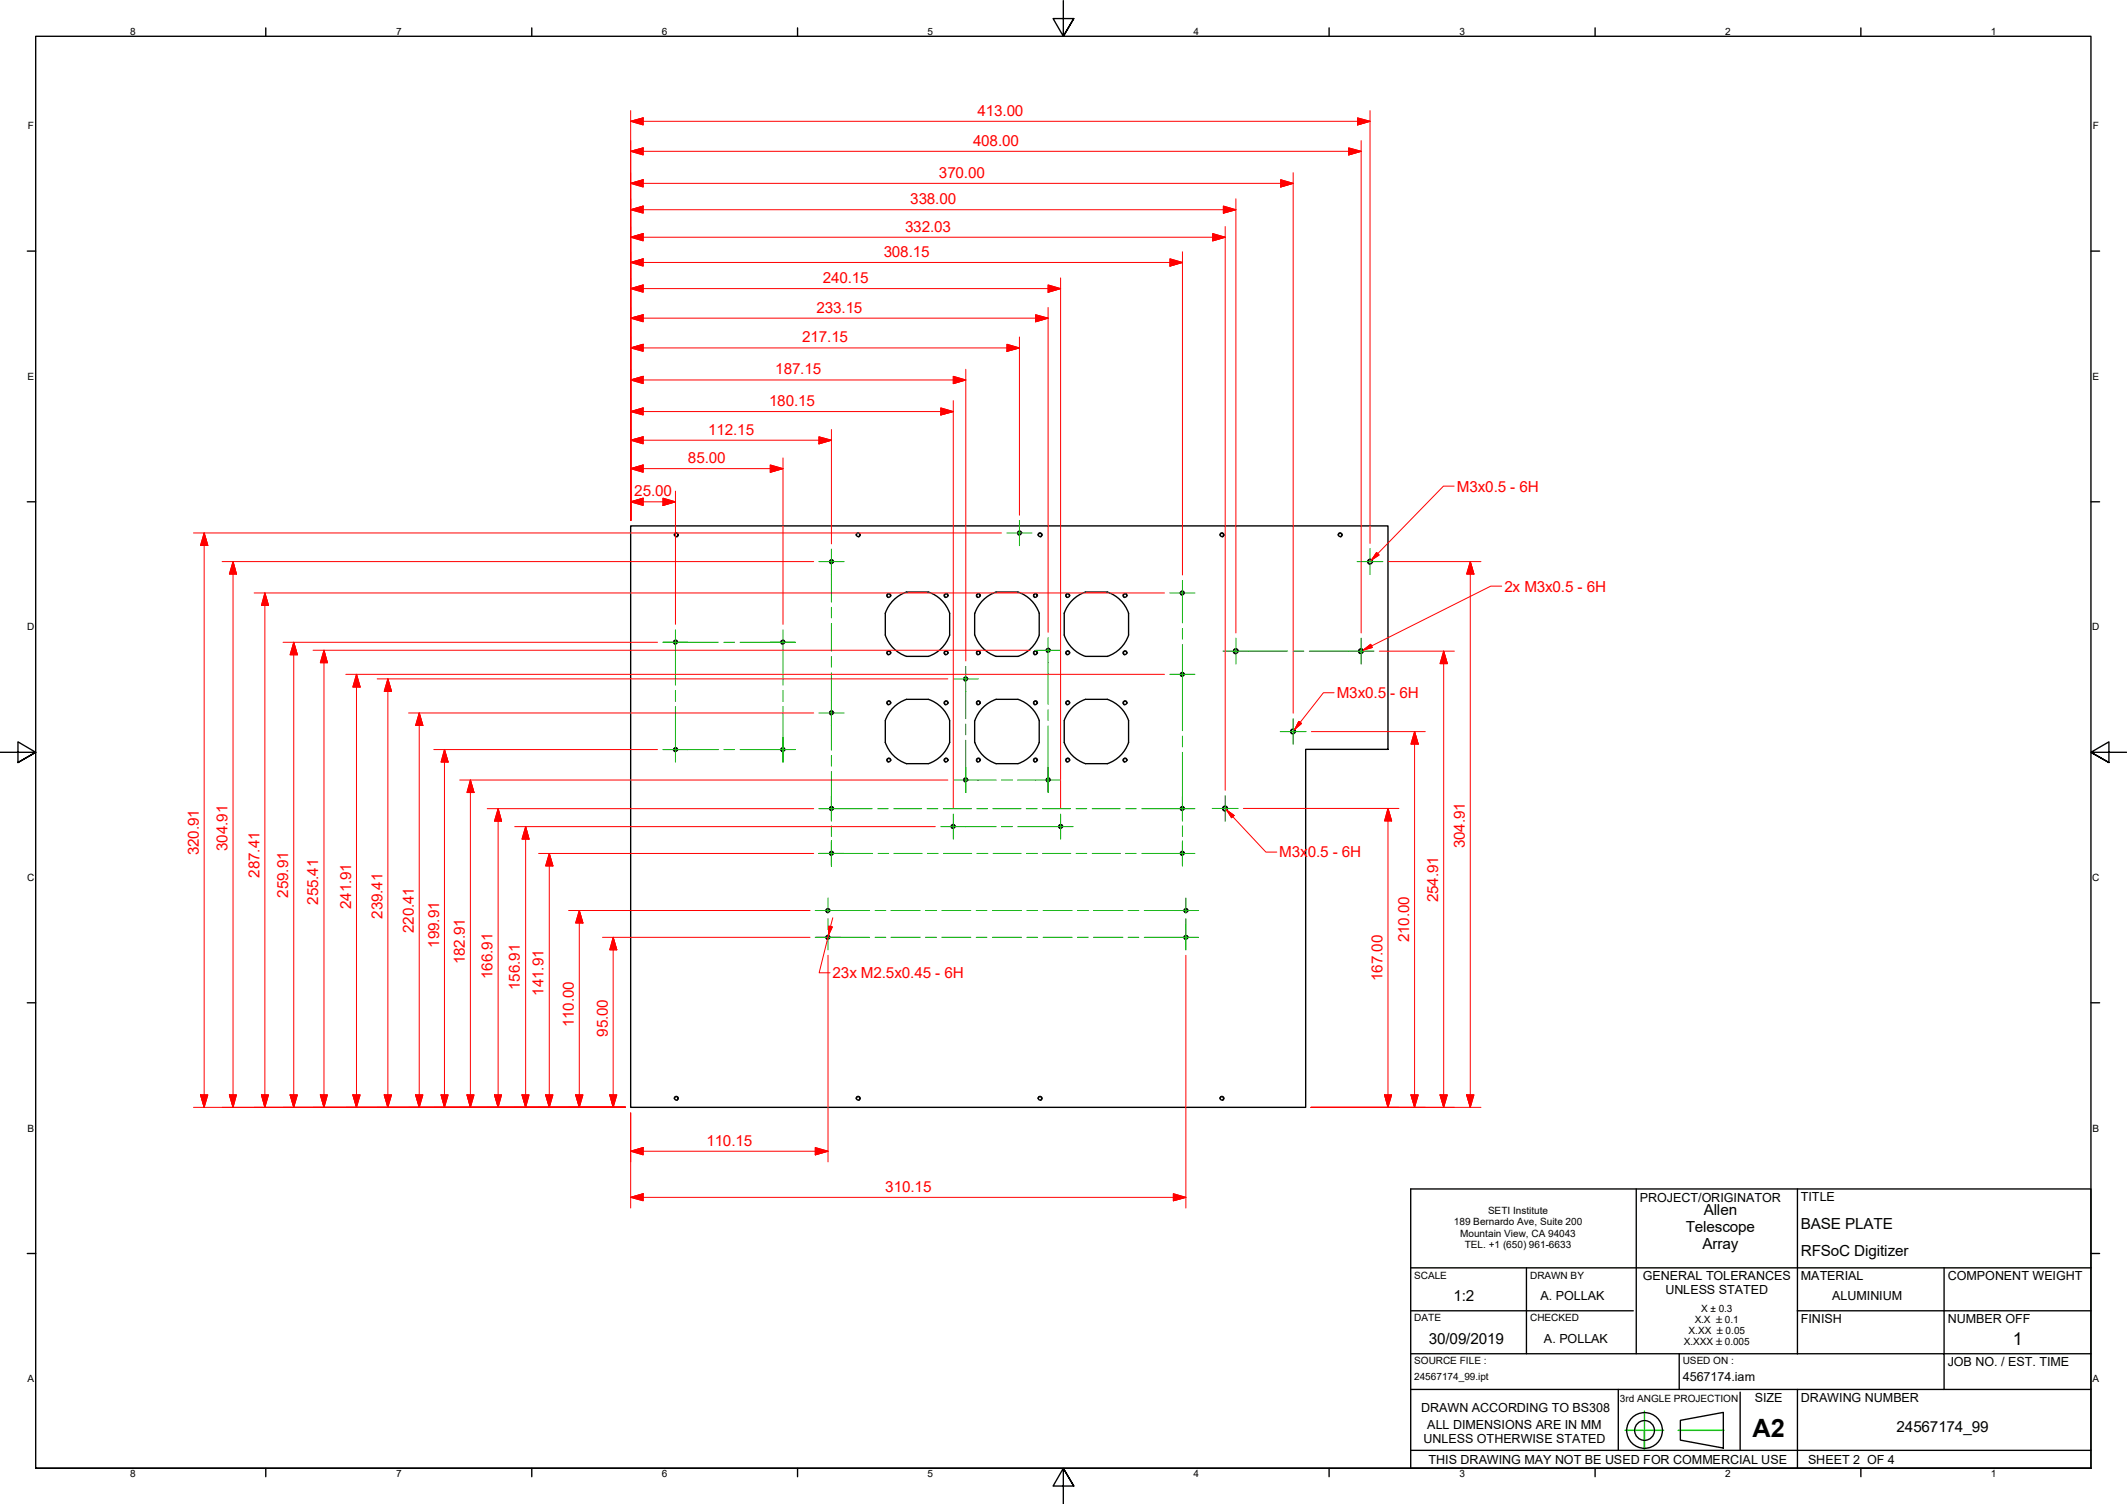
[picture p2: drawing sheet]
<svg xmlns="http://www.w3.org/2000/svg" width="594mm" height="420mm" viewBox="0 0 594 420" stroke-linecap="round" stroke-linejoin="round" font-family="sans-serif">
<!-- layer: Visible Edges(Design Office) -->
<g fill="none" stroke="#000" stroke-width=".38">
<path d="M176.1 146.9h211.6v62.4h-23v100.1h-188.6zM247.3 171.3a9.5 9.5 0 0 1 5.9-5.9h6.1a9.5 9.5 0 0 1 5.9 5.9M247.3 171.3v6.1a9.5 9.5 0 0 0 5.9 6h6.1a9.4 9.4 0 0 0 5.9-6v-6.1M272.2 171.3l.1 6.1a9.5 9.5 0 0 0 5.9 6M278.2 165.4h6.1M278.2 165.4a9.5 9.5 0 0 0-5.9 5.9M284.3 165.4a9.5 9.5 0 0 1 6 5.9M290.3 171.3v6.1a9.5 9.5 0 0 1-6 6M297.2 171.3v6.1a9.5 9.5 0 0 0 6 6h6.1M309.3 165.4a9.5 9.5 0 0 1 5.9 5.9M309.3 165.4h-6.1a9.5 9.5 0 0 0-6 5.9M315.2 171.3v6.1a9.5 9.5 0 0 1-5.9 6"/>
<path d="M278.2 195.4h6.1M278.2 183.4h6.1M278.2 195.4a9.5 9.5 0 0 0-5.9 5.9l-.1 6.1M284.3 195.4a9.5 9.5 0 0 1 6 5.9v6.1M309.3 195.4a9.5 9.5 0 0 1 5.9 5.9v6.1M309.3 195.4h-6.1a9.5 9.5 0 0 0-6 5.9v6.1M247.3 207.4a9.5 9.5 0 0 0 5.9 5.9h6.1a9.4 9.4 0 0 0 5.9-5.9M247.3 207.4v-6.1a9.5 9.5 0 0 1 5.9-5.9h6.1a9.5 9.5 0 0 1 5.9 5.9v6.1M272.3 207.4a9.5 9.5 0 0 0 5.9 5.9M278.2 213.3h6.1M290.3 207.4a9.5 9.5 0 0 1-6 5.9M297.2 207.4a9.5 9.5 0 0 0 6 5.9h6.1"/>
<path d="M315.2 207.4a9.5 9.5 0 0 1-5.9 5.9"/>
<circle cx="188.9" cy="149.4" r=".48"/>
<circle cx="232.3" cy="156.9" r=".48"/>
<circle cx="239.7" cy="149.4" r=".48"/>
<circle cx="284.8" cy="148.9" r=".48"/>
<circle cx="290.5" cy="149.4" r=".48"/>
<circle cx="341.3" cy="149.4" r=".48"/>
<circle cx="374.3" cy="149.4" r=".48"/>
<circle cx="382.7" cy="156.9" r=".6"/>
<circle cx="188.7" cy="179.4" r=".48"/>
<circle cx="218.7" cy="179.4" r=".48"/>
<circle cx="248.3" cy="166.4" r=".48"/>
<circle cx="264.3" cy="166.4" r=".48"/>
<circle cx="273.3" cy="166.4" r=".48"/>
<circle cx="289.2" cy="166.4" r=".48"/>
<circle cx="298.2" cy="166.4" r=".48"/>
<circle cx="314.2" cy="166.4" r=".48"/>
<circle cx="330.2" cy="165.7" r=".48"/>
<circle cx="232.3" cy="199.1" r=".48"/>
<circle cx="248.3" cy="182.4" r=".48"/>
<circle cx="248.3" cy="196.4" r=".48"/>
<circle cx="264.3" cy="182.4" r=".48"/>
<circle cx="264.3" cy="196.4" r=".48"/>
<circle cx="269.7" cy="189.7" r=".48"/>
<circle cx="273.3" cy="182.4" r=".48"/>
<circle cx="273.3" cy="196.4" r=".48"/>
<circle cx="289.2" cy="196.4" r=".48"/>
<circle cx="289.2" cy="182.4" r=".48"/>
<circle cx="292.8" cy="181.7" r=".48"/>
<circle cx="298.2" cy="196.4" r=".48"/>
<circle cx="298.2" cy="182.4" r=".48"/>
<circle cx="314.2" cy="196.4" r=".48"/>
<circle cx="314.2" cy="182.4" r=".48"/>
<circle cx="330.2" cy="188.4" r=".48"/>
<circle cx="345.2" cy="181.9" r=".6"/>
<circle cx="380.1" cy="181.9" r=".6"/>
<circle cx="188.7" cy="209.4" r=".48"/>
<circle cx="218.7" cy="209.4" r=".48"/>
<circle cx="248.3" cy="212.4" r=".48"/>
<circle cx="264.3" cy="212.4" r=".48"/>
<circle cx="269.7" cy="217.9" r=".48"/>
<circle cx="273.3" cy="212.4" r=".48"/>
<circle cx="289.2" cy="212.4" r=".48"/>
<circle cx="292.8" cy="217.9" r=".48"/>
<circle cx="298.2" cy="212.4" r=".48"/>
<circle cx="314.2" cy="212.4" r=".48"/>
<circle cx="361.2" cy="204.4" r=".6"/>
<circle cx="232.3" cy="225.9" r=".48"/>
<circle cx="232.3" cy="238.4" r=".48"/>
<circle cx="266.2" cy="230.9" r=".48"/>
<circle cx="296.3" cy="230.9" r=".48"/>
<circle cx="330.2" cy="238.4" r=".48"/>
<circle cx="330.2" cy="225.9" r=".48"/>
<circle cx="342.2" cy="225.9" r=".6"/>
<circle cx="231.2" cy="254.4" r=".48"/>
<circle cx="331.2" cy="254.4" r=".48"/>
<circle cx="231.2" cy="261.9" r=".48"/>
<circle cx="331.2" cy="261.9" r=".48"/>
<circle cx="188.9" cy="306.8" r=".48"/>
<circle cx="239.7" cy="306.8" r=".48"/>
<circle cx="290.5" cy="306.8" r=".48"/>
<circle cx="341.3" cy="306.8" r=".48"/>
</g>
<!-- layer: Threads(Design Office) -->
<g fill="none" stroke="#000" stroke-width=".28">
<path d="M188.3 149.5a.6 .6 0 0 1 .5-.7 .6 .6 0 0 1 .7 .5 .6 .6 0 0 1-.5 .7M232.8 157a.6 .6 0 0 0-.4-.7 .6 .6 0 0 0-.7 .5 .6 .6 0 0 0 .4 .7M239.1 149.5a.6 .6 0 0 1 .5-.7 .6 .6 0 0 1 .7 .5 .6 .6 0 0 1-.5 .7M285.4 149a.6 .6 0 0 0-.5-.7 .6 .6 0 0 0-.7 .5 .6 .6 0 0 0 .5 .7M289.9 149.5a.6 .6 0 0 1 .5-.7 .6 .6 0 0 1 .7 .5 .6 .6 0 0 1-.5 .7M340.7 149.5a.6 .6 0 0 1 .5-.7 .6 .6 0 0 1 .7 .5 .6 .6 0 0 1-.5 .7M373.7 149.5a.6 .6 0 0 1 .5-.7 .6 .6 0 0 1 .7 .5 .6 .6 0 0 1-.5 .7M383.4 157a.73 .73 0 0 0-.6-.8 .73 .73 0 0 0-.8 .6 .73 .73 0 0 0 .6 .8M189.3 179.5a.6 .6 0 0 0-.5-.7 .6 .6 0 0 0-.7 .5 .6 .6 0 0 0 .5 .7M219.3 179.5a.6 .6 0 0 0-.5-.7 .6 .6 0 0 0-.7 .5 .6 .6 0 0 0 .5 .7M248.8 166.5a.6 .6 0 0 0-.4-.7 .6 .6 0 0 0-.7 .5 .6 .6 0 0 0 .4 .7M264.8 166.5a.6 .6 0 0 0-.4-.7 .6 .6 0 0 0-.7 .5 .6 .6 0 0 0 .5 .7"/>
<path d="M273.9 166.5a.6 .6 0 0 0-.5-.7 .6 .6 0 0 0-.7 .5 .6 .6 0 0 0 .5 .7M289.8 166.5a.6 .6 0 0 0-.5-.7 .6 .6 0 0 0-.7 .5 .6 .6 0 0 0 .5 .7M298.8 166.5a.6 .6 0 0 0-.5-.7 .6 .6 0 0 0-.7 .5 .6 .6 0 0 0 .5 .7M314.8 166.5a.6 .6 0 0 0-.5-.7 .6 .6 0 0 0-.7 .5 .6 .6 0 0 0 .5 .7M330.8 165.8a.6 .6 0 0 0-.5-.7 .6 .6 0 0 0-.7 .5 .6 .6 0 0 0 .5 .7M232.8 199.3a.6 .6 0 0 0-.4-.7 .6 .6 0 0 0-.7 .4 .6 .6 0 0 0 .4 .7M248.8 182.5a.6 .6 0 0 0-.4-.7 .6 .6 0 0 0-.7 .5 .6 .6 0 0 0 .4 .7M248.8 196.5a.6 .6 0 0 0-.4-.7 .6 .6 0 0 0-.7 .4 .6 .6 0 0 0 .4 .7M264.8 196.5a.6 .6 0 0 0-.4-.7 .6 .6 0 0 0-.7 .4 .6 .6 0 0 0 .5 .7M264.8 182.5a.6 .6 0 0 0-.4-.7 .6 .6 0 0 0-.7 .5 .6 .6 0 0 0 .5 .7M270.3 189.8a.6 .6 0 0 0-.5-.7 .6 .6 0 0 0-.7 .5 .6 .6 0 0 0 .5 .7M273.9 182.5a.6 .6 0 0 0-.5-.7 .6 .6 0 0 0-.7 .5 .6 .6 0 0 0 .5 .7"/>
<path d="M273.9 196.5a.6 .6 0 0 0-.5-.7 .6 .6 0 0 0-.7 .4 .6 .6 0 0 0 .5 .7M289.8 196.5a.6 .6 0 0 0-.5-.7 .6 .6 0 0 0-.7 .4 .6 .6 0 0 0 .5 .7M289.8 182.5a.6 .6 0 0 0-.5-.7 .6 .6 0 0 0-.7 .5 .6 .6 0 0 0 .5 .7M293.4 181.8a.6 .6 0 0 0-.5-.7 .6 .6 0 0 0-.7 .5 .6 .6 0 0 0 .5 .7M298.8 196.5a.6 .6 0 0 0-.5-.7 .6 .6 0 0 0-.7 .4 .6 .6 0 0 0 .5 .7M298.8 182.5a.6 .6 0 0 0-.5-.7 .6 .6 0 0 0-.7 .5 .6 .6 0 0 0 .5 .7M314.8 182.5a.6 .6 0 0 0-.5-.7 .6 .6 0 0 0-.7 .5 .6 .6 0 0 0 .5 .7M314.8 196.5a.6 .6 0 0 0-.5-.7 .6 .6 0 0 0-.7 .4 .6 .6 0 0 0 .5 .7M330.8 188.5a.6 .6 0 0 0-.5-.7 .6 .6 0 0 0-.7 .5 .6 .6 0 0 0 .5 .7M345.9 182.1a.73 .73 0 0 0-.6-.9 .73 .73 0 0 0-.9 .6 .73 .73 0 0 0 .6 .9M380.9 182.1a.73 .73 0 0 0-.6-.9 .73 .73 0 0 0-.9 .6 .73 .73 0 0 0 .6 .9M189.3 209.5a.6 .6 0 0 0-.5-.7 .6 .6 0 0 0-.7 .5 .6 .6 0 0 0 .5 .7"/>
<path d="M219.3 209.5a.6 .6 0 0 0-.5-.7 .6 .6 0 0 0-.7 .5 .6 .6 0 0 0 .5 .7M248.8 212.5a.6 .6 0 0 0-.4-.7 .6 .6 0 0 0-.7 .4 .6 .6 0 0 0 .4 .7M264.8 212.5a.6 .6 0 0 0-.4-.7 .6 .6 0 0 0-.7 .4 .6 .6 0 0 0 .5 .7M270.3 218a.6 .6 0 0 0-.5-.7 .6 .6 0 0 0-.7 .5 .6 .6 0 0 0 .5 .7M273.9 212.5a.6 .6 0 0 0-.5-.7 .6 .6 0 0 0-.7 .4 .6 .6 0 0 0 .5 .7M289.8 212.5a.6 .6 0 0 0-.5-.7 .6 .6 0 0 0-.7 .4 .6 .6 0 0 0 .5 .7M293.4 218a.6 .6 0 0 0-.5-.7 .6 .6 0 0 0-.7 .5 .6 .6 0 0 0 .5 .7M298.8 212.5a.6 .6 0 0 0-.5-.7 .6 .6 0 0 0-.7 .4 .6 .6 0 0 0 .5 .7M314.8 212.5a.6 .6 0 0 0-.5-.7 .6 .6 0 0 0-.7 .4 .6 .6 0 0 0 .5 .7M361.9 204.5a.73 .73 0 0 0-.6-.9 .73 .73 0 0 0-.9 .6 .73 .73 0 0 0 .6 .9M232.8 238.5a.6 .6 0 0 0-.4-.7 .6 .6 0 0 0-.7 .5 .6 .6 0 0 0 .4 .7M232.8 226a.6 .6 0 0 0-.4-.7 .6 .6 0 0 0-.7 .5 .6 .6 0 0 0 .4 .7"/>
<path d="M266.8 231a.6 .6 0 0 0-.5-.7 .6 .6 0 0 0-.7 .5 .6 .6 0 0 0 .5 .7M296.9 231a.6 .6 0 0 0-.5-.7 .6 .6 0 0 0-.7 .5 .6 .6 0 0 0 .5 .7M330.8 226a.6 .6 0 0 0-.5-.7 .6 .6 0 0 0-.7 .5 .6 .6 0 0 0 .5 .7M330.8 238.5a.6 .6 0 0 0-.5-.7 .6 .6 0 0 0-.7 .5 .6 .6 0 0 0 .5 .7M342.9 226a.73 .73 0 0 0-.6-.8 .73 .73 0 0 0-.8 .6 .73 .73 0 0 0 .5 .8M231.8 254.5a.6 .6 0 0 0-.5-.7 .6 .6 0 0 0-.7 .5 .6 .6 0 0 0 .5 .7M331.8 254.5a.6 .6 0 0 0-.4-.7 .6 .6 0 0 0-.7 .5 .6 .6 0 0 0 .4 .7M231.8 262a.6 .6 0 0 0-.5-.7 .6 .6 0 0 0-.7 .5 .6 .6 0 0 0 .5 .7M331.8 262a.6 .6 0 0 0-.4-.7 .6 .6 0 0 0-.7 .5 .6 .6 0 0 0 .4 .7M188.3 306.9a.6 .6 0 0 1 .5-.7 .6 .6 0 0 1 .7 .5 .6 .6 0 0 1-.5 .7M239.1 306.9a.6 .6 0 0 1 .5-.7 .6 .6 0 0 1 .7 .5 .6 .6 0 0 1-.5 .7M289.9 306.9a.6 .6 0 0 1 .5-.7 .6 .6 0 0 1 .7 .5 .6 .6 0 0 1-.5 .7"/>
<path d="M340.7 306.9a.6 .6 0 0 1 .5-.7 .6 .6 0 0 1 .7 .5 .6 .6 0 0 1-.5 .7"/>
</g>
<!-- layer: Sketch Geometry(Design Office) -->
<g fill="none" stroke="#000" stroke-width=".38">
<path d="M74.2 7.8v2.3M148.5 7.8v2.3M222.8 7.8v2.3M297 .2v9.9l-2.9-4.9h5.8l-2.9 4.9 2.9-4.9M371.2 7.8v2.3M445.5 7.8v2.3M519.7 7.8v2.3M7.6 70.1h2.4M584 70.1h2.4M7.6 140.2h2.4M584 140.2h2.4M0 210.2h10l-5-3v5.8l5-2.8-5 2.8"/>
<path d="M594 210.2h-10l5-3v5.8l-5-2.8 5 2.8M7.6 280.1h2.4M584 280.1h2.4M394 332.1h190v78.1h-190zM457 332.1v46.1M502 332.1v46.1M7.6 350.2h2.4M394 354.2h190M426.3 354.2v24M543 354.2v24h41M584 350.2h2.4M394 366.2h62.2"/>
<path d="M394 378.2h108M469 378.2v10M502 366.2h82M502 378.2h41v10M394 388.2h190M452 388.2v17M459.3 399.6v5.3M469.3 396.8l12-2.2v9.9l-12-2.2zM486 388.9v16.3M502 388.2v22M10 410.2v-400.1h574v400.1h-574h574M74.2 410.2v2.3"/>
<path d="M148.5 410.2v2.3M222.8 410.2v2.3M299.9 415.1l-2.9-4.9 2.9 4.9h-5.8l2.9-4.9v10M371.2 410.2v2.3M394 405.2h190M445.5 410.2v2.3M519.7 410.2v2.3"/>
<circle cx="459.3" cy="399.6" r="5"/>
<circle cx="459.3" cy="399.6" r="2.76"/>
</g>
<path d="M453.8 399.6h10.9M459.3 394.2v10.7M468.7 399.6h12.8" fill="none" stroke="#0f0" stroke-width=".38"/>
<!-- layer: Center Mark(Design Office) -->
<g fill="none" stroke="#00b000" stroke-width=".28">
<path d="M228.7 156.9h7.1M281.2 148.9h7M284.7 145.4v7M379 156.9h7.3M382.7 153.3v7.2M185.2 179.4h7M215.1 179.4h7.1M326.7 165.7h7.1M345.2 178.3v7.2M380.2 178.3v7.2M228.7 199.2h7.1M266.3 189.7h6.9"/>
<path d="M289.2 181.7h7M326.7 188.4h7.1M185.2 209.4h7M218.7 205.9v7M269.7 214.4v7M292.7 214.4v7M357.6 204.4h7.2M361.2 200.8v7.2M228.7 238.4h7.1M232.2 222.4v7M232.2 234.8v7.2M266.3 227.4v7"/>
<path d="M296.2 227.4v7M330.3 222.4v7M330.3 234.9v7M338.6 225.8h7.2M342.2 222.2v7.3M227.7 254.4h7.1M327.7 254.4h7.1M331.2 258.4v6.9M227.7 261.9h7.1"/>
</g>
<!-- layer: Symbols(Design Office) -->
<path d="M406.1 135.8h-2.9l-20.1 20.6M384.5 154.3l.7 .7-2.1 1.4zM419.4 163.7h-3l-35.6 17.9M372.6 193.5h-3l-8 10.3M380.8 181.6l2-1.6 .5 .9zM362.8 201.5l.7 .6-1.9 1.7zM342.6 226.3l2.1 1.5-.7 .7zM342.6 226.3l11 11.7h3M231.5 258.7l1 .2-1.1 2.4zM232.6 256.4l-1.2 4.9M231.4 261.3l-2.6 10.5h3M231.4 261.3l-.3 1.2" fill="none" stroke="#f00" stroke-width=".28"/>
<g fill="#f00" stroke="#f00" stroke-width=".28">
<path d="M384.5 154.3l-1.4 2.1z"/>
<path d="M384.5 154.3l.7 .7-2.1 1.4z"/>
<path d="M380.8 181.6l2-1.6z"/>
<path d="M380.8 181.6l2-1.6 .5 .9z"/>
<path d="M362.8 201.5l-1.2 2.3z"/>
<path d="M362.8 201.5l.7 .6-1.9 1.7z"/>
<path d="M342.6 226.3l2.1 1.5z"/>
<path d="M342.6 226.3l2.1 1.5-.7 .7z"/>
<path d="M231.5 258.7l-.1 2.6z"/>
<path d="M231.5 258.7l1 .2-1.1 2.4z"/>
</g>
<!-- layer: Centerline(Design Office) -->
<g fill="none" stroke="#00b000" stroke-width=".28">
<path d="M232.2 153.4v14.8M185.2 179.4h15.5M188.7 175.9v15.5M202.2 179.4h3M206.7 179.4h15.5M218.7 175.9v15.5M232.2 169.7v2.9M232.2 174.2v7.7M292.7 178.2v18.6M330.3 162.2v11.8M330.3 175.6v2.9M188.7 192.9v3"/>
<path d="M188.7 197.4v15.5M218.7 192.9v3M218.7 197.4v15.5M232.2 183.4v3M232.2 187.9v21.6M269.7 186.2v14.6M292.7 198.3v3M330.3 180.1v24M341.6 181.9h18.1M361.2 181.9h3M365.7 181.9h18.1M185.2 209.4h15.5"/>
<path d="M202.2 209.4h3M206.7 209.4h15.5M232.2 211.1v2.9M232.2 215.6v13.6M266.3 217.9h12M269.7 202.3v3M269.7 206.8v14.6M279.7 217.9h3.1M284.2 217.9h12M292.7 202.8v18.6M330.3 205.7v2.9M330.3 210.2v19"/>
<path d="M228.6 238.4h15.1M228.7 225.9h14.9M232.2 230.7v3M232.2 235.2v6.7M245.1 225.9h3M245.2 238.4h3M249.6 225.9h7.8M249.7 238.4h7.9M259 225.9h2.9M259 238.4h3.1M262.8 230.9h15.5M263.5 225.9h7.8"/>
<path d="M263.5 238.4h7.9M272.8 225.9h3M272.9 238.4h3M277.3 225.9h7.9M277.4 238.4h7.8M279.7 230.9h3.1M284.2 230.9h15.5M286.6 225.9h3.1M286.7 238.4h3.1M291.1 225.9h7.9M291.2 238.4h7.9M300.5 238.4h3"/>
<path d="M300.5 225.9h3M305.1 238.4h7.8M305.1 225.9h7.8M314.4 238.4h3M314.4 225.9h3M318.9 238.4h14.9M318.9 225.9h14.9M330.3 230.7v3M330.3 235.2v6.7M227.7 254.4h15.2M231.3 250.9v4.2M231.3 256.6v3"/>
<path d="M244.4 254.4h3M248.9 254.4h8.1M258.5 254.4h3.1M263 254.4h8.1M272.7 254.4h3M277.2 254.4h8.1M286.8 254.4h3M291.3 254.4h8.2M300.9 254.4h3.1M305.4 254.4h8.2M315.1 254.4h3M319.6 254.4h15.2"/>
<path d="M331.2 250.9v4.2M331.2 256.6v3M227.7 261.9h15.2M231.3 261.1v4.2M244.4 261.9h3M248.9 261.9h8.1M258.5 261.9h3.1M263 261.9h8.1M272.7 261.9h3M277.2 261.9h8.1M286.8 261.9h3M291.3 261.9h8.2"/>
<path d="M300.9 261.9h3.1M305.4 261.9h8.2M315.1 261.9h3M319.6 261.9h15.2M331.2 261.1v4.2"/>
</g>
<!-- layer: Dimensions(Design Office) -->
<g fill="none" stroke="#f00" stroke-width=".28">
<path d="M176.1 33.9l3.5-1v2zM176.1 30.9v114.5M176.1 33.9h206.6M379.2 32.9l3.5 1-3.5 1zM380.2 39.3v117.5M382.7 30.9v120.9M176.1 58.6l3.5-1v1.9zM176.1 51.2l3.5-1v2zM176.1 42.3l3.5-1v2zM176.1 58.6h169.1M176.1 51.2h185.1M176.1 42.3h204.1"/>
<path d="M341.7 57.6l3.5 1-3.5 .9zM345.2 55.5v121.3M357.7 50.2l3.5 1-3.5 1zM361.2 48.2v133.6M376.7 41.3l3.5 1-3.5 1zM176.1 73.3l3.5-1v2zM176.1 66.3l3.5-1v2zM176.1 73.3h154.2M176.1 66.3h166.1M292.7 79.6l3.5 1-3.5 1zM296.2 77.6v104M326.8 72.3l3.5 1-3.5 1z"/>
<path d="M330.3 70.3v90.3M338.7 65.3l3.5 1-3.5 1zM342.2 63.3v118.5M176.1 97.2l3.5-1v1.9zM176.1 88.9l3.5-1v2zM176.1 80.6l3.5-1v2zM176.1 97.2h108.6M176.1 88.9h116.6M176.1 80.6h120.1M281.2 96.2l3.5 1-3.5 .9zM284.7 94.1v49.8M289.2 87.9l3.5 1-3.5 1z"/>
<path d="M292.7 85.9v90.7M176.1 115l3.5-1v1.9zM176.1 106.2l3.5-1.1v2.1zM176.1 115h90.2M176.1 106.2h93.6M232.2 120v31.9M262.8 114l3.5 1-3.5 .9zM266.3 105.1l3.4 1.1-3.4 1zM266.3 111.9v77.7M269.7 103.2v81.4M176.1 130.9l3.5-1v2zM176.1 123l3.5-1v2z"/>
<path d="M176.1 130.9h42.6M176.1 123h56.1M185.2 139.2l3.5 1-3.5 1zM188.7 137.2v37.2M215.1 129.9l3.6 1-3.6 1zM218.7 127.9v46.5M228.7 122l3.5 1-3.5 1zM54 148.9h225.7M57 148.9l1 3.5h-2zM57 148.9v160.5M62 156.9h165.3M65.1 156.9l.9 3.5h-1.9z"/>
<path d="M65.1 156.9v152.5M176.1 140.2l3.5-1v2zM176.1 140.2h12.6M380.2 157v19.8M387.8 156.9h25.8M410.7 156.9l1 3.5h-2.1zM410.7 156.9v152.5M71 165.7h161.2M74 165.7l1 3.4h-2zM74 165.7v143.7M79.1 179.4h104.5M82 179.4l1.1 3.5h-2.1z"/>
<path d="M82 179.4v130M232.3 165.7h92.9M87.4 181.7h101.2M90.5 181.7l.9 3.4h-1.9zM90.5 181.7v127.7M96.6 188.4h92M99.6 188.4l1 3.5h-2zM99.6 188.4v121M105.3 189.7h83.3M108.3 189.7l1 3.4h-2zM108.3 189.7v119.7M114.1 199.2h74.5"/>
<path d="M117.1 199.2l1 3.5h-2zM117.1 199.2v110.2M188.8 199.2h29.8M188.8 189.7h29.8M188.8 188.4h29.8M188.8 181.7h29.8M218.8 199.2h8.5M218.8 189.7h13.4M218.8 188.4h13.4M218.8 181.7h13.4M232.3 189.7h32.4M232.3 188.4h37.3"/>
<path d="M232.3 181.7h55.4M266.3 189.8v28M269.8 188.4h22.9M292.9 188.4h32.3M296.2 181.8v36M342.2 182v38.8M361.2 182v17.2M385.3 181.9h20.9M403.2 181.9l1 3.5h-2zM403.2 181.9v127.5M121.2 209.4h62.4M124.1 209.4l1.1 3.5h-2z"/>
<path d="M124.1 209.4v100M128.4 217.9h103.8M131.4 217.9l1 3.5h-2zM131.4 217.9v91.5M232.3 217.9h32.4M266.3 218v7.8M296.2 218v7.8M366.3 204.4h31.8M395.1 204.4l1 3.5h-2zM395.1 204.4v105M136.1 225.9h91.2M139.1 225.9l1 3.5h-2z"/>
<path d="M139.1 225.9v83.5M143.8 230.9h88.4M146.8 230.9l1 3.5h-2zM146.8 230.9v78.5M150.4 238.4h76.9M153.4 238.4l1 3.5h-2zM153.4 238.4v71M232.3 230.9h28.9M347.3 225.8h43.4M387.7 225.8l1 3.5h-2zM387.7 225.8v83.6M158.8 254.4h67.5"/>
<path d="M161.8 254.4l1 3.5h-2zM161.8 254.4v55M168.3 261.9h58M171.3 261.9l1 3.4h-2zM171.3 261.9v47.5M231.3 266.9v57.7M331.2 266.9v70.6M54 309.4h120.7M56 305.9h2l-1 3.5zM64.1 305.9h1.9l-.9 3.5zM73 305.9h2l-1 3.5zM81 305.9h2.1l-1.1 3.5z"/>
<path d="M89.5 305.9h1.9l-.9 3.5zM98.6 305.9h2l-1 3.5zM107.3 305.9h2l-1 3.5zM116.1 305.9h2l-1 3.5zM123.2 305.9h2l-1.1 3.5zM130.4 305.9h2l-1 3.5zM138.1 305.9h2l-1 3.5zM145.8 305.9h2l-1 3.5zM152.4 305.9h2l-1 3.5zM160.8 305.9h2l-1 3.5zM170.3 305.9h2l-1 3.5zM176.1 310.9v26.6"/>
<path d="M366.1 309.4h47.5M386.7 305.9h2l-1 3.5zM394.1 305.9h2l-1 3.5zM402.2 305.9h2l-1 3.5zM409.6 305.9h2.1l-1 3.5zM176.1 321.6l3.5-1v2zM176.1 334.5l3.5-1v1.9zM176.1 321.6h55.2M176.1 334.5h155.1M227.7 320.6l3.6 1-3.6 1zM327.7 333.5l3.5 1-3.5 .9z"/>
</g>
<g fill="#f00" stroke="#f00" stroke-width=".28">
<path d="M176.1 140.2l3.5-1z"/>
<path d="M176.1 140.2l3.5-1v2z"/>
<path d="M185.2 141.2l3.5-1z"/>
<path d="M185.2 139.2l3.5 1-3.5 1z"/>
<path d="M176.1 130.9l3.5-1z"/>
<path d="M176.1 130.9l3.5-1v2z"/>
<path d="M215.1 131.9l3.6-1z"/>
<path d="M215.1 129.9l3.6 1-3.6 1z"/>
<path d="M176.1 123l3.5-1z"/>
<path d="M176.1 123l3.5-1v2z"/>
<path d="M228.7 124l3.5-1z"/>
<path d="M228.7 122l3.5 1-3.5 1z"/>
<path d="M176.1 115l3.5-1z"/>
<path d="M176.1 115l3.5-1v1.9z"/>
<path d="M262.8 115.9l3.5-.9z"/>
<path d="M262.8 114l3.5 1-3.5 .9z"/>
<path d="M176.1 106.2l3.5-1.1z"/>
<path d="M176.1 106.2l3.5-1.1v2.1z"/>
<path d="M266.3 107.2l3.4-1z"/>
<path d="M266.3 105.1l3.4 1.1-3.4 1z"/>
<path d="M176.1 97.2l3.5-1z"/>
<path d="M176.1 97.2l3.5-1v1.9z"/>
<path d="M281.2 98.1l3.5-.9z"/>
<path d="M281.2 96.2l3.5 1-3.5 .9z"/>
<path d="M176.1 88.9l3.5-1z"/>
<path d="M176.1 88.9l3.5-1v2z"/>
<path d="M289.2 89.9l3.5-1z"/>
<path d="M289.2 87.9l3.5 1-3.5 1z"/>
<path d="M176.1 80.6l3.5-1z"/>
<path d="M176.1 80.6l3.5-1v2z"/>
<path d="M292.7 81.6l3.5-1z"/>
<path d="M292.7 79.6l3.5 1-3.5 1z"/>
<path d="M176.1 73.3l3.5-1z"/>
<path d="M176.1 73.3l3.5-1v2z"/>
<path d="M326.8 74.3l3.5-1z"/>
<path d="M326.8 72.3l3.5 1-3.5 1z"/>
<path d="M176.1 66.3l3.5-1z"/>
<path d="M176.1 66.3l3.5-1v2z"/>
<path d="M338.7 67.3l3.5-1z"/>
<path d="M338.7 65.3l3.5 1-3.5 1z"/>
<path d="M341.7 59.5l3.5-.9z"/>
<path d="M341.7 57.6l3.5 1-3.5 .9z"/>
<path d="M176.1 58.6l3.5-1z"/>
<path d="M176.1 58.6l3.5-1v1.9z"/>
<path d="M176.1 51.2l3.5-1z"/>
<path d="M176.1 51.2l3.5-1v2z"/>
<path d="M357.7 52.2l3.5-1z"/>
<path d="M357.7 50.2l3.5 1-3.5 1z"/>
<path d="M176.1 42.3l3.5-1z"/>
<path d="M176.1 42.3l3.5-1v2z"/>
<path d="M376.7 43.3l3.5-1z"/>
<path d="M376.7 41.3l3.5 1-3.5 1z"/>
<path d="M176.1 33.9l3.5-1z"/>
<path d="M176.1 33.9l3.5-1v2z"/>
<path d="M379.2 34.9l3.5-1z"/>
<path d="M379.2 32.9l3.5 1-3.5 1z"/>
<path d="M152.4 305.9l1 3.5z"/>
<path d="M152.4 305.9h2l-1 3.5z"/>
<path d="M153.4 238.4l1 3.5z"/>
<path d="M153.4 238.4l1 3.5h-2z"/>
<path d="M145.8 305.9l1 3.5z"/>
<path d="M145.8 305.9h2l-1 3.5z"/>
<path d="M146.8 230.9l1 3.5z"/>
<path d="M146.8 230.9l1 3.5h-2z"/>
<path d="M130.4 305.9l1 3.5z"/>
<path d="M130.4 305.9h2l-1 3.5z"/>
<path d="M131.4 217.9l1 3.5z"/>
<path d="M131.4 217.9l1 3.5h-2z"/>
<path d="M123.2 305.9l.9 3.5z"/>
<path d="M123.2 305.9h2l-1.1 3.5z"/>
<path d="M124.1 209.4l1.1 3.5z"/>
<path d="M124.1 209.4l1.1 3.5h-2z"/>
<path d="M116.1 305.9l1 3.5z"/>
<path d="M116.1 305.9h2l-1 3.5z"/>
<path d="M117.1 199.2l1 3.5z"/>
<path d="M117.1 199.2l1 3.5h-2z"/>
<path d="M107.3 305.9l1 3.5z"/>
<path d="M107.3 305.9h2l-1 3.5z"/>
<path d="M108.3 189.7l1 3.4z"/>
<path d="M108.3 189.7l1 3.4h-2z"/>
<path d="M98.6 305.9l1 3.5z"/>
<path d="M98.6 305.9h2l-1 3.5z"/>
<path d="M99.6 188.4l1 3.5z"/>
<path d="M99.6 188.4l1 3.5h-2z"/>
<path d="M138.1 305.9l1 3.5z"/>
<path d="M138.1 305.9h2l-1 3.5z"/>
<path d="M139.1 225.9l1 3.5z"/>
<path d="M139.1 225.9l1 3.5h-2z"/>
<path d="M89.5 305.9l1 3.5z"/>
<path d="M89.5 305.9h1.9l-.9 3.5z"/>
<path d="M90.5 181.7l.9 3.4z"/>
<path d="M90.5 181.7l.9 3.4h-1.9z"/>
<path d="M81 305.9l1 3.5z"/>
<path d="M81 305.9h2.1l-1.1 3.5z"/>
<path d="M82 179.4l1.1 3.5z"/>
<path d="M82 179.4l1.1 3.5h-2.1z"/>
<path d="M64.1 305.9l1 3.5z"/>
<path d="M64.1 305.9h1.9l-.9 3.5z"/>
<path d="M65.1 156.9l.9 3.5z"/>
<path d="M65.1 156.9l.9 3.5h-1.9z"/>
<path d="M56 305.9l1 3.5z"/>
<path d="M56 305.9h2l-1 3.5z"/>
<path d="M57 148.9l1 3.5z"/>
<path d="M57 148.9l1 3.5h-2z"/>
<path d="M74 165.7l1 3.4z"/>
<path d="M74 165.7l1 3.4h-2z"/>
<path d="M73 305.9l1 3.5z"/>
<path d="M73 305.9h2l-1 3.5z"/>
<path d="M386.7 305.9l1 3.5z"/>
<path d="M386.7 305.9h2l-1 3.5z"/>
<path d="M387.7 225.8l1 3.5z"/>
<path d="M387.7 225.8l1 3.5h-2z"/>
<path d="M394.1 305.9l1 3.5z"/>
<path d="M394.1 305.9h2l-1 3.5z"/>
<path d="M395.1 204.4l1 3.5z"/>
<path d="M395.1 204.4l1 3.5h-2z"/>
<path d="M402.2 305.9l1 3.5z"/>
<path d="M402.2 305.9h2l-1 3.5z"/>
<path d="M403.2 181.9l1 3.5z"/>
<path d="M403.2 181.9l1 3.5h-2z"/>
<path d="M409.6 305.9l1.1 3.5z"/>
<path d="M409.6 305.9h2.1l-1 3.5z"/>
<path d="M410.7 156.9l1 3.5z"/>
<path d="M410.7 156.9l1 3.5h-2.1z"/>
<path d="M170.3 305.9l1 3.5z"/>
<path d="M170.3 305.9h2l-1 3.5z"/>
<path d="M171.3 261.9l1 3.4z"/>
<path d="M171.3 261.9l1 3.4h-2z"/>
<path d="M160.8 305.9l1 3.5z"/>
<path d="M160.8 305.9h2l-1 3.5z"/>
<path d="M161.8 254.4l1 3.5z"/>
<path d="M161.8 254.4l1 3.5h-2z"/>
<path d="M176.1 321.6l3.5-1z"/>
<path d="M176.1 321.6l3.5-1v2z"/>
<path d="M227.7 322.6l3.6-1z"/>
<path d="M227.7 320.6l3.6 1-3.6 1z"/>
<path d="M176.1 334.5l3.5-1z"/>
<path d="M176.1 334.5l3.5-1v1.9z"/>
<path d="M327.7 335.4l3.5-.9z"/>
<path d="M327.7 333.5l3.5 1-3.5 .9z"/>
</g>
<text font-size="7" fill="#020000" x="489.5" y="401.4">A2</text>
<text font-size="5" fill="#020000" x="562.2" y="375.6">1</text>
<g font-size="4.3" fill="#f00">
<text x="273" y="32.4">413.00</text>
<text x="271.8" y="40.7">408.00</text>
<text x="262.3" y="49.7">370.00</text>
<text x="254.3" y="57">338.00</text>
<text x="252.8" y="64.7">332.03</text>
<text x="246.8" y="71.8">308.15</text>
<text x="229.8" y="79.1">240.15</text>
<text x="228" y="87.4">233.15</text>
<text x="224" y="95.6">217.15</text>
<text x="216.5" y="104.6">187.15</text>
<text x="214.8" y="113.4">180.15</text>
<text x="197.8" y="121.5">112.15</text>
<text x="192.2" y="129.3">85.00</text>
<text x="406.9" y="137.3">M3x0.5 - 6H</text>
<text x="177.2" y="138.6">25.00</text>
<text x="420.2" y="165.3">2x M3x0.5 - 6H</text>
<text x="373.4" y="195.1">M3x0.5</text>
<text x="388.3" y="195.1">- 6H</text>
<text x="55.5" y="238.9" transform="rotate(-90 55.5 238.9)">320.91</text>
<text x="63.5" y="237.7" transform="rotate(-90 63.5 237.7)">304.91</text>
<text x="357.3" y="239.5">M3x</text>
<text x="365.3" y="239.5">0.5 - 6H</text>
<text x="409.1" y="237" transform="rotate(-90 409.1 237)">304.91</text>
<text x="72.5" y="245.2" transform="rotate(-90 72.5 245.2)">287.41</text>
<text x="80.5" y="250.8" transform="rotate(-90 80.5 250.8)">259.91</text>
<text x="88.9" y="252.7" transform="rotate(-90 88.9 252.7)">255.41</text>
<text x="98" y="254" transform="rotate(-90 98 254)">241.91</text>
<text x="106.8" y="256.6" transform="rotate(-90 106.8 256.6)">239.41</text>
<text x="401.7" y="252.1" transform="rotate(-90 401.7 252.1)">254.91</text>
<text x="115.6" y="260.6" transform="rotate(-90 115.6 260.6)">220.41</text>
<text x="393.6" y="263.2" transform="rotate(-90 393.6 263.2)">210.00</text>
<text x="122.6" y="264.7" transform="rotate(-90 122.6 264.7)">199.91</text>
<text x="129.9" y="269.3" transform="rotate(-90 129.9 269.3)">182.91</text>
<text x="137.5" y="273.5" transform="rotate(-90 137.5 273.5)">166.91</text>
<text x="232.5" y="273.3">23x M2.5x0.45 - 6H</text>
<text x="386.1" y="274" transform="rotate(-90 386.1 274)">167.00</text>
<text x="145.2" y="276.5" transform="rotate(-90 145.2 276.5)">156.91</text>
<text x="151.8" y="278.1" transform="rotate(-90 151.8 278.1)">141.91</text>
<text x="160.3" y="287" transform="rotate(-90 160.3 287)">110.00</text>
<text x="169.7" y="289.6" transform="rotate(-90 169.7 289.6)">95.00</text>
<text x="197.3" y="320">110.15</text>
<text x="247.3" y="332.9">310.15</text>
</g>
<g font-size="4.3">
<text x="475.9" y="339.5">Allen</text>
<text x="470.9" y="344.2">Telescope</text>
<text x="503" y="343.2">BASE PLATE</text>
<text x="475.5" y="348.9">Array</text>
<text x="503" y="351">RFSoC Digitizer</text>
<text x="406" y="363.4">1:2</text>
<text x="399" y="375.4">30/09/2019</text>
<text x="529.7" y="400">24567174_99</text>
</g>
<g font-size="3.5">
<text x="458" y="335.7">PROJECT/ORIGINATOR</text>
<text x="503" y="335.6">TITLE</text>
<text x="458.9" y="357.7">GENERAL TOLERANCES</text>
<text x="503" y="357.7">MATERIAL</text>
<text x="544" y="357.7">COMPONENT WEIGHT</text>
<text x="430.3" y="363.1">A. POLLAK</text>
<text x="465.1" y="361.6">UNLESS STATED</text>
<text x="511.7" y="363.1">ALUMINIUM</text>
<text x="503" y="369.7">FINISH</text>
<text x="431.2" y="375.1">A. POLLAK</text>
<text x="396.9" y="394.4">DRAWN ACCORDING TO BS308</text>
<text x="490.1" y="391.7">SIZE</text>
<text x="503" y="391.7">DRAWING NUMBER</text>
<text x="398.7" y="399.1">ALL DIMENSIONS ARE IN MM</text>
<text x="397.6" y="403">UNLESS OTHERWISE STATED</text>
<text x="399" y="408.9">THIS DRAWING MAY NOT BE USED FOR COMMERCIAL USE</text>
</g>
<g font-size="3.5" fill="#020000">
<text x="544" y="369.7">NUMBER OFF</text>
<text x="544" y="381.7">JOB NO. / EST. TIME</text>
<text x="470" y="385.7">4567174.iam</text>
<text x="505" y="408.9">SHEET 2 OF 4</text>
</g>
<g font-size="2.8">
<text x="36.3" y="9.8">8</text>
<text x="110.6" y="9.8">7</text>
<text x="184.8" y="9.8">6</text>
<text x="259.1" y="9.8">5</text>
<text x="333.4" y="9.8">4</text>
<text x="407.6" y="9.8">3</text>
<text x="481.8" y="9.8">2</text>
<text x="556.1" y="9.8">1</text>
<text x="7.7" y="36.2">F</text>
<text x="584.5" y="36.2">F</text>
<text x="7.7" y="106.2">E</text>
<text x="584.5" y="106.2">E</text>
<text x="7.6" y="176.1">D</text>
<text x="584.4" y="176.1">D</text>
<text x="7.6" y="246.2">C</text>
<text x="584.4" y="246.2">C</text>
<text x="7.7" y="316.1">B</text>
<text x="584.5" y="316.1">B</text>
<text x="415.6" y="339.1">SETI Institute</text>
<text x="406.1" y="342.3">189 Bernardo Ave, Suite 200</text>
<text x="407.9" y="345.5">Mountain View, CA 94043</text>
<text x="409.1" y="348.6">TEL. +1 (650) 961-6633</text>
<text x="395" y="357.2">SCALE</text>
<text x="427.4" y="357.2">DRAWN BY</text>
<text x="395" y="369.2">DATE</text>
<text x="427.4" y="369.2">CHECKED</text>
<text x="473.3" y="369.7">X.X ±0.1</text>
<text x="475.1" y="366.6">X ± 0.3</text>
<text x="470.3" y="375.6">X.XXX ±0.005</text>
<text x="471.6" y="372.7">X.XX ±0.05</text>
<text x="7.7" y="386.2">A</text>
<text x="584.5" y="386.2">A</text>
<text x="36.3" y="412.5">8</text>
<text x="110.6" y="412.5">7</text>
<text x="184.8" y="412.5">6</text>
<text x="259.1" y="412.5">5</text>
<text x="333.4" y="412.5">4</text>
<text x="407.6" y="412.5">3</text>
<text x="481.8" y="412.5">2</text>
<text x="556.1" y="412.5">1</text>
</g>
<g font-size="2.8" fill="#020000">
<text x="395" y="381.2">SOURCE FILE :</text>
<text x="470" y="381.2">USED ON :</text>
<text x="395" y="385.6">24567174_99.ipt</text>
<text x="452.4" y="391.6">3rd ANGLE PROJECTION</text>
</g>
</svg>
